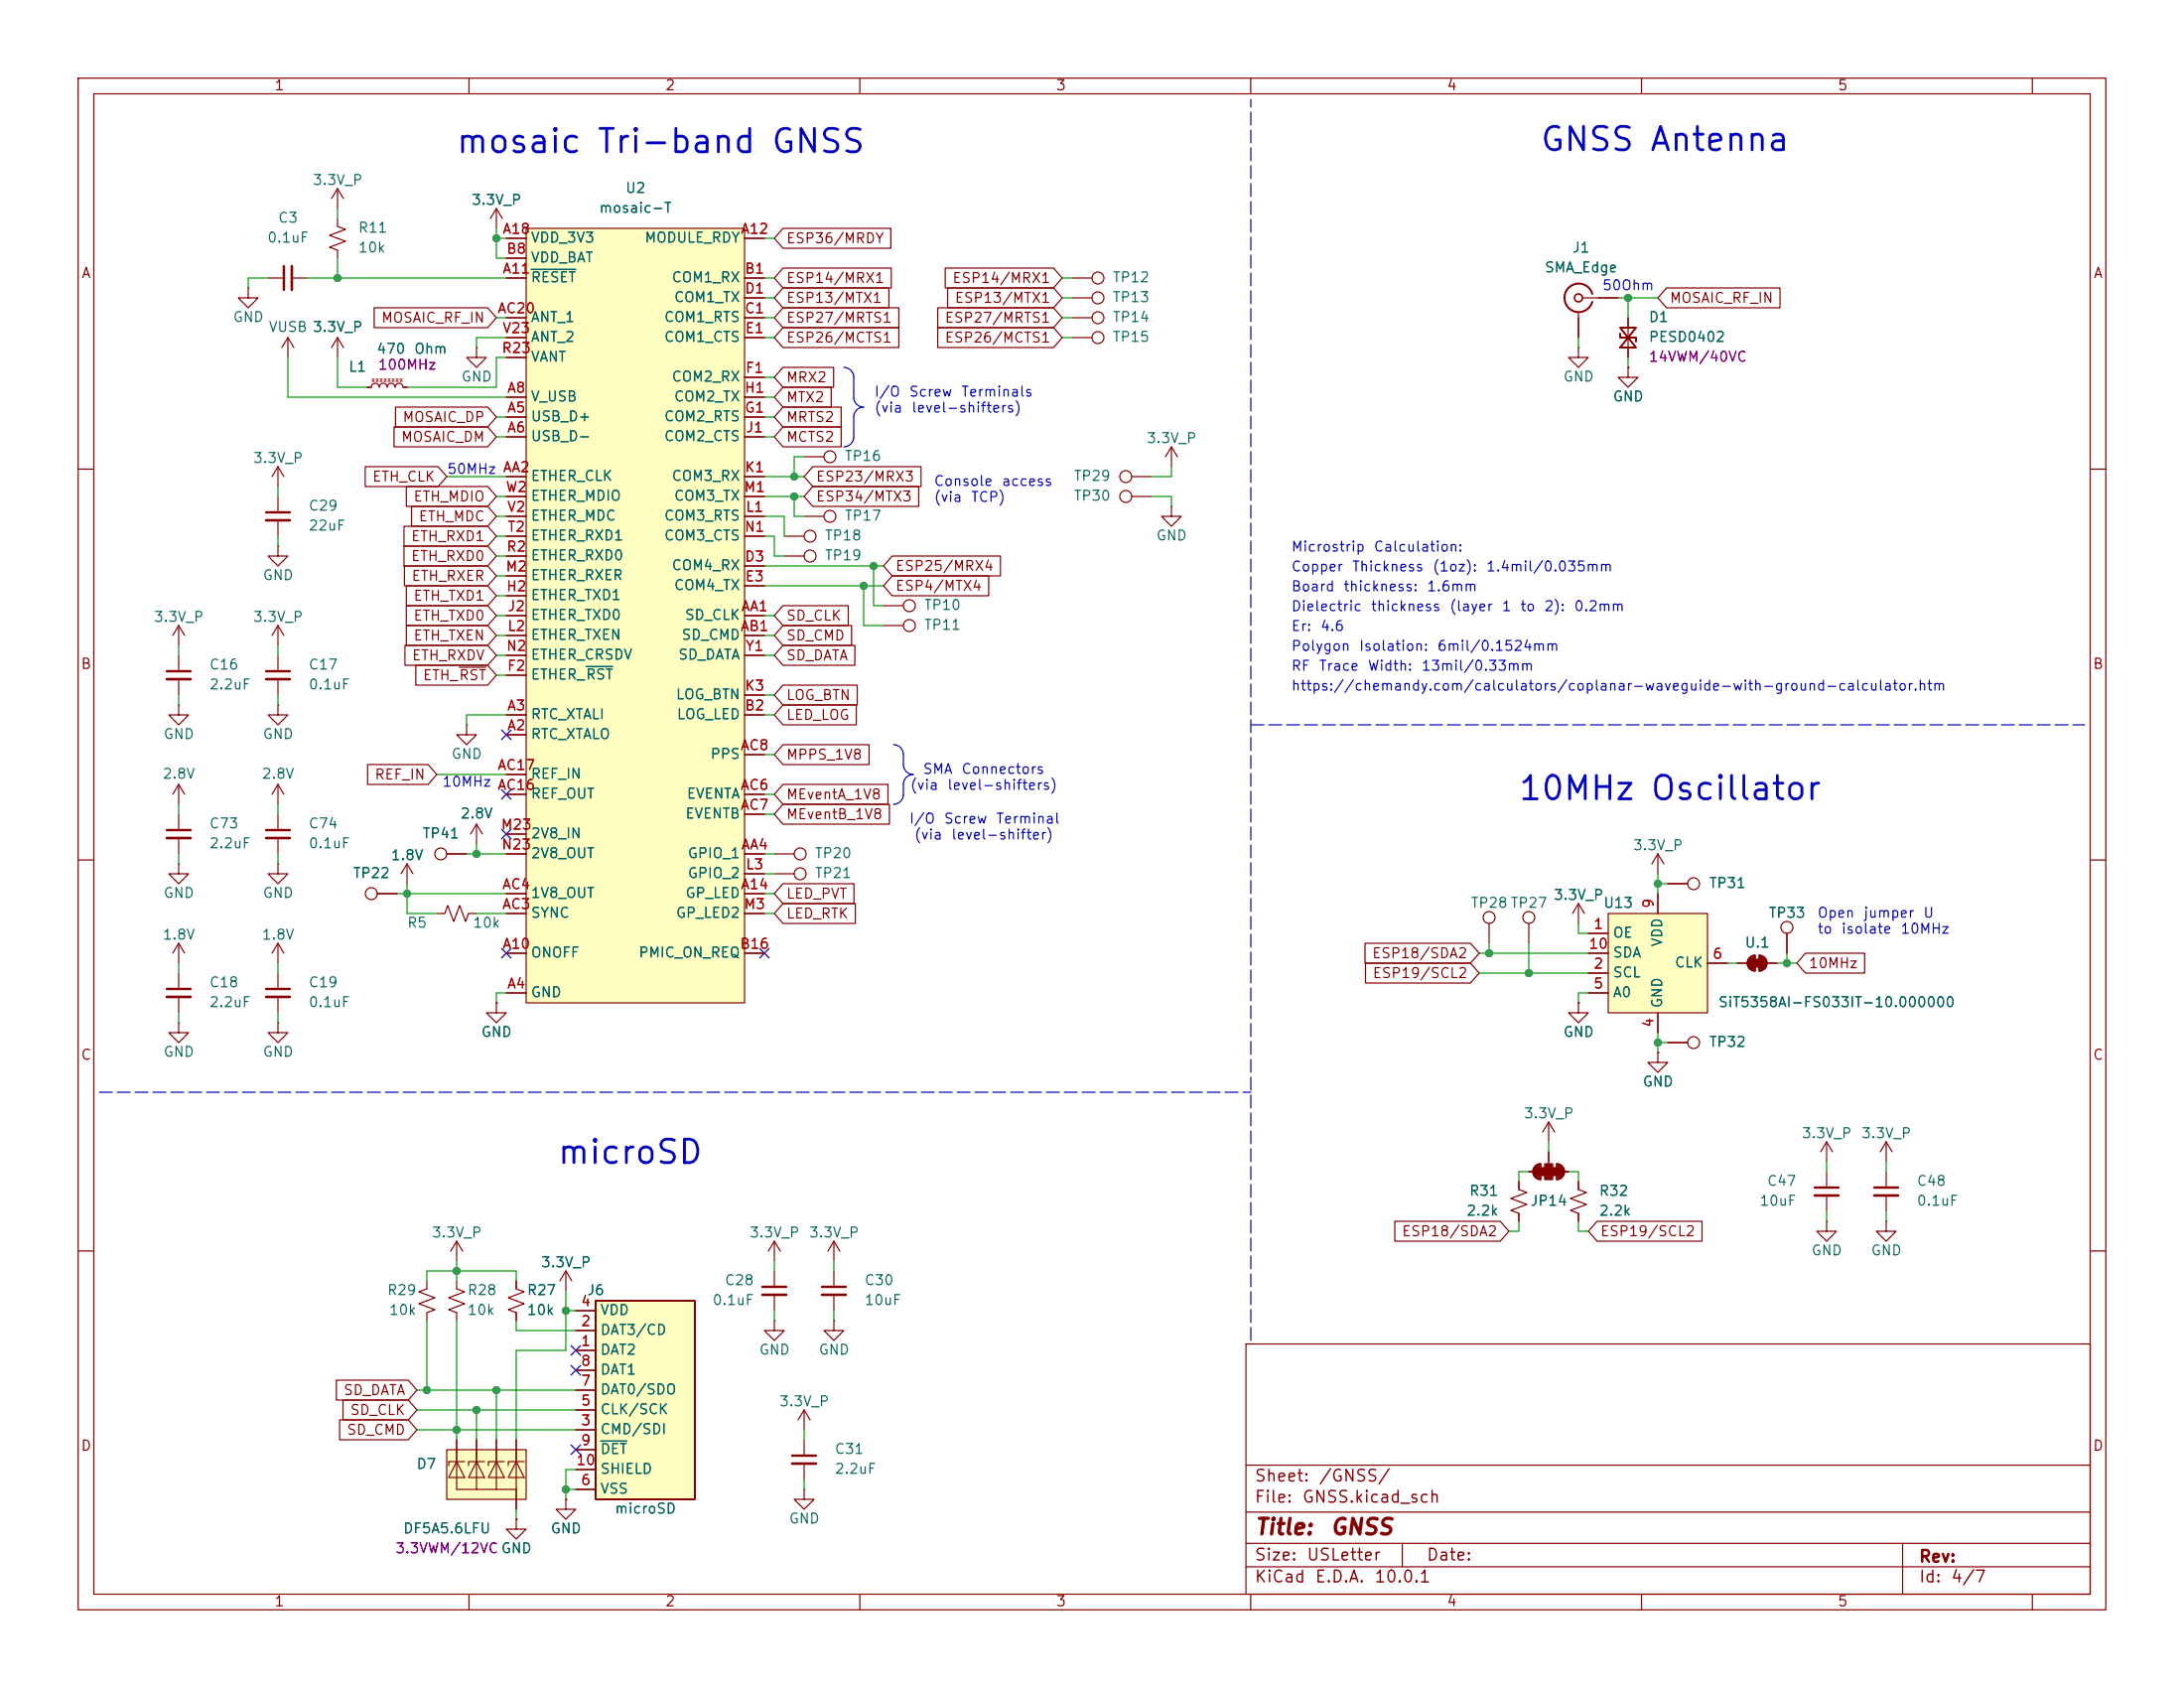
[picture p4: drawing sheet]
<svg xmlns="http://www.w3.org/2000/svg" width="279mm" height="216mm" viewBox="0 0 279 216" stroke-linecap="round" stroke-linejoin="round" font-family="sans-serif">
<g fill="none" stroke="#840000" stroke-width=".15">
<path d="M10 10h259.4v195.9h-259.4zM12 12h255.4v191.9h-255.4zM60 10v2M110 10v2M160 10v2M210 10v2M260 10v2M10 60h2M35.6 69.9v1.2h1.2l-1.2 1.3-1.3-1.3h1.3M35.6 69.9h.1M113 77.5h2.6M144.8 61h2.5"/>
<path d="M149.9 64.8v1.2h1.2l-1.2 1.3-1.3-1.3h1.3M149.9 64.8h.1M267.4 60h2M113 80h2.6M10 110h2M267.4 110h2M106.7 158.8l.7 1.2M106.7 158.8v2.5M106.7 158.8l-.8 1.2M233.7 156.2v1.3h1.2l-1.2 1.3-1.3-1.3h1.3M233.7 156.2h.1M233.7 146.1v2.5"/>
<path d="M233.7 149.9v2M233.7 152.9v2M233.7 146.1l.7 1.2M233.7 146.1l-.8 1.2M241.3 156.2v1.3h1.3l-1.3 1.3-1.3-1.3h1.3M241.3 156.2h.1M241.3 146.1v2.5M241.3 149.9v2M241.3 152.9v2M241.3 146.1l.8 1.2M241.3 146.1l-.8 1.2M10 160h2"/>
<path d="M66 163.8v1l1.1 .4-2.1 .8 2.1 .8-2.1 .7 1 .4v1M72.4 162.6l.8 1.2M72.4 162.6v2.5M72.4 162.6l-.8 1.2M99.1 168.9v1.3h1.2l-1.2 1.3-1.3-1.3h1.3M99.1 168.9h.1M106.7 162.6v2M106.7 165.6v2M159.4 171.9h108v32h-108zM267.4 160h2M102.9 180.3l.7 1.3M102.9 180.3v2.6"/>
<path d="M102.9 180.3l-.8 1.3M159.4 197.4h108M159.4 193.4h108M159.4 187.4h108M179.4 197.4v3M243.4 197.4v6.5M60 203.9v2M110 203.9v2M159.4 200.4h108M160 203.9v2M210 203.9v2M260 203.9v2"/>
<circle cx="116.3" cy="77.5" r=".76"/>
<circle cx="144" cy="61" r=".76"/>
<circle cx="116.3" cy="80" r=".76"/>
</g>
<path d="M232.2 151.9h3M239.8 151.9h3M105.2 164.6h3" fill="none" stroke="#840000" stroke-width=".3"/>
<path d="M232.2 152.9h3M239.8 152.9h3M105.2 165.6h3" fill="none" stroke="#840000" stroke-width=".33"/>
<path d="M76.2 166.4h12.7v25.4h-12.7z" fill="#ffffc2"/>
<path d="M76.2 166.4h12.7v25.4h-12.7z" fill="none" stroke="#840000" stroke-width=".25"/>
<g fill="none" stroke="#840000" stroke-width=".15">
<path d="M31.7 36.8v1.3h1.3l-1.3 1.3-1.2-1.3h1.2M31.7 36.8h.1M34.3 35.6h2M37.3 35.6h2.1M43.2 27.9v1.1l1 .3-2 .8 2 .8-2 .7 1 .4v1M43.2 24.1v2.6M43.2 24.1l.7 1.3M43.2 24.1l-.8 1.3M36.8 43.2l.8 1.3M36.8 43.2l-.7 1.3M36.8 43.2v2.5M43.2 43.2l.7 1.3"/>
<path d="M43.2 43.2v2.5M43.2 43.2l-.8 1.3M47 49.5h.5a.51 .51 0 0 1 .5-.5 .51 .51 0 0 1 .5 .5 .51 .51 0 0 1 .5-.5 .51 .51 0 0 1 .5 .5 .51 .51 0 0 1 .5-.5 .51 .51 0 0 1 .5 .5 .51 .51 0 0 1 .6-.5 .51 .51 0 0 1 .5 .5h.5M47.6 48.5h.3M47.6 48.8h.3M48.1 48.5h.3M48.1 48.8h.3M48.6 48.5h.3M48.6 48.8h.3M49.1 48.5h.3M49.1 48.8h.3M49.7 48.5h.2"/>
<path d="M49.7 48.8h.2M50.2 48.5h.2M50.2 48.8h.2M50.7 48.5h.2M50.7 48.8h.2M51.2 48.5h.2M51.2 48.8h.2M61 44.5v1.2h1.2l-1.2 1.3-1.3-1.3h1.3M61 44.5h.1M102.9 58.4h2.5M35.6 63.5v2M35.6 66.5v2.1"/>
<path d="M100.3 71.1h2.6M100.3 68.6h2.6M102.9 66h2.5M35.6 80v2.6M35.6 83.8v2.1M35.6 86.9v2M35.6 80l.7 1.3M35.6 80l-.8 1.3M99.1 109.2h2.5M99.1 158.8v2.5M99.1 158.8l.7 1.2M99.1 158.8l-.8 1.2"/>
<path d="M195.6 149.9h1.2M196.4 149.1l.4-.2 .3-.1v2.1a1.02 1.02 0 0 1-.9-.7 1.02 1.02 0 0 1 .2-1.1zM198.1 147.3v1.5M199.1 148.8a1.02 1.02 0 0 1 1 1.1 1.02 1.02 0 0 1-1 1zM199.4 149.9h1.3M73.7 172.7h2.5M73.7 170.2h2.5M73.7 167.6h2.5M73.7 177.8h2.5M73.7 175.3h2.5M99.1 162.6v2M99.1 165.6v2"/>
<path d="M72.4 191.8v1.2h1.3l-1.3 1.3-1.3-1.3h1.3M72.4 191.8h.1M73.7 182.9h2.5M73.7 180.3h2.5M73.7 190.5h2.5M73.7 185.4h2.5M73.7 188h2.5"/>
<circle cx="106.2" cy="58.4" r=".76"/>
<circle cx="103.6" cy="68.6" r=".76"/>
<circle cx="103.6" cy="71.1" r=".76"/>
<circle cx="106.2" cy="66" r=".76"/>
<circle cx="102.4" cy="109.2" r=".76"/>
</g>
<path d="M76.8 184.3h3.4" fill="none" stroke="#006464" stroke-width=".15"/>
<path d="M36.3 34v3.1M34 65.5h3.1M34 85.9h3.1M97.5 164.6h3.1" fill="none" stroke="#840000" stroke-width=".3"/>
<path d="M37.3 34v3.1M34 66.5h3.1M34 86.9h3.1M97.5 165.6h3.1" fill="none" stroke="#840000" stroke-width=".33"/>
<g fill="#840000" stroke="#840000" stroke-width=".15">
<path d="M198.6 149.4h.5v1h-.5z"/>
<path d="M199.1 148.8a1.02 1.02 0 0 1 1 1.1 1.02 1.02 0 0 1-1 1z"/>
<path d="M197.6 148.8h1v2.1h-1z"/>
<path d="M197.1 149.4h.5v1h-.5z"/>
<path d="M196.4 149.1l.4-.2 .3-.1v2.1a1.02 1.02 0 0 1-.9-.7 1.02 1.02 0 0 1 .2-1.1z"/>
</g>
<path d="M67.3 29.2h27.9v99.1h-27.9z" fill="#ffffc2"/>
<g fill="none" stroke="#840000" stroke-width=".15">
<path d="M64.8 35.6h2.5M64.8 30.5h2.5M64.8 33h2.5M67.3 29.2h27.9v99.1h-27.9zM95.2 35.6h2.6M95.2 30.5h2.6M95.2 38.1h2.6M35.6 59.7l.7 1.3M35.6 59.7v2.5M35.6 59.7l-.8 1.3M64.8 53.3h2.5M64.8 55.9h2.5"/>
<path d="M64.8 50.8h2.5M64.8 40.6h2.5M64.8 43.2h2.5M64.8 45.7h2.5M95.2 53.3h2.6M95.2 55.9h2.6M95.2 50.8h2.6M95.2 40.6h2.6M95.2 43.2h2.6M95.2 48.3h2.6M208.3 47v1.3h1.2l-1.2 1.2-1.3-1.2h1.3M208.3 47h.1"/>
<path d="M208.3 40.6v5.1M64.8 78.7h2.5M64.8 61h2.5M64.8 76.2h2.5M64.8 66h2.5M64.8 63.5h2.5M64.8 73.7h2.5M64.8 68.6h2.5M64.8 71.1h2.5M95.2 78.7h2.6M95.2 61h2.6M95.2 72.4h2.6"/>
<path d="M95.2 74.9h2.6M95.2 66h2.6M95.2 63.5h2.6M95.2 68.6h2.6M22.9 80v2.6M22.9 80l.7 1.3M22.9 80l-.8 1.3M35.6 90.2v1.2h1.2l-1.2 1.3-1.3-1.3h1.3M35.6 90.2h.1M64.8 94h2.5M64.8 91.4h2.5M64.8 81.3h2.5"/>
<path d="M64.8 99.1h2.5M64.8 86.4h2.5M64.8 83.8h2.5M95.2 91.4h2.6M95.2 81.3h2.6M95.2 96.5h2.6M95.2 88.9h2.6M95.2 83.8h2.6M22.9 110.5v1.3h1.2l-1.2 1.2-1.3-1.2h1.3M22.9 110.5h.1M22.9 100.3v2.6M22.9 104.1v2.1"/>
<path d="M22.9 107.2v2M22.9 100.3l.7 1.3M22.9 100.3l-.8 1.3M35.6 110.5v1.3h1.2l-1.2 1.2-1.3-1.2h1.3M35.6 110.5h.1M35.6 100.3v2.6M35.6 104.1v2.1M35.6 107.2v2M35.6 100.3l.7 1.3M35.6 100.3l-.8 1.3M48.3 114.3h2.5M52.1 110.5l.7 1.3"/>
<path d="M52.1 110.5v2.5M52.1 110.5l-.8 1.3M55.9 116.8h1l.4-1 .7 2.1 .8-2.1 .8 2.1 .3-1.1h1.1M57.1 109.2h2.6M64.8 114.3h2.5M64.8 109.2h2.5M64.8 116.8h2.5M64.8 101.6h2.5M64.8 106.7h2.5M95.2 114.3h2.6M95.2 109.2h2.6M95.2 116.8h2.6"/>
<path d="M95.2 101.6h2.6M95.2 104.1h2.6M95.2 111.8h2.6M99.1 111.8h2.5M22.9 130.8v1.3h1.2l-1.2 1.3-1.3-1.3h1.3M22.9 130.8h.1M22.9 120.7v2.5M22.9 124.5v2M22.9 127.5v2M22.9 120.7l.7 1.2M22.9 120.7l-.8 1.2M35.6 130.8v1.3h1.2l-1.2 1.3-1.3-1.3h1.3"/>
<path d="M35.6 130.8h.1M35.6 120.7v2.5M35.6 124.5v2M35.6 127.5v2M35.6 120.7l.7 1.2M35.6 120.7l-.8 1.2M63.5 128.3v1.2h1.3l-1.3 1.3-1.3-1.3h1.3M63.5 128.3h.1M64.8 127h2.5M64.8 121.9h2.5M95.2 121.9h2.6M194.3 151.1v1l1 .4-2 .8 2 .8-2 .7 1 .4v1"/>
<path d="M198.1 143.5l.8 1.3M198.1 143.5v2.6M198.1 143.5l-.7 1.3M201.9 151.1v1l1 .4-2 .8 2 .8-2 .7 1 .4v1"/>
<circle cx="47.5" cy="114.3" r=".76"/>
<circle cx="56.4" cy="109.2" r=".76"/>
<circle cx="102.4" cy="111.8" r=".76"/>
</g>
<path d="M67.9 34.5h5.7M75 85.3h3.4" fill="none" stroke="#006464" stroke-width=".15"/>
<path d="M21.3 106.2h3.1M34 106.2h3.1M21.3 126.5h3.1M34 126.5h3.1" fill="none" stroke="#840000" stroke-width=".3"/>
<path d="M21.3 107.2h3.1M34 107.2h3.1M21.3 127.5h3.1M34 127.5h3.1" fill="none" stroke="#840000" stroke-width=".33"/>
<path d="M207.3 41.9h2l-2 2.6h2zM207.3 42.7v.5h2v.5" fill="none" stroke="#840000" stroke-width=".25"/>
<path d="M57.1 185.4h10.2v6.4h-10.2z" fill="#ffffc2"/>
<g fill="none" stroke="#840000" stroke-width=".15">
<path d="M63.5 26.7v2.5M63.5 26.7l.8 1.2M63.5 26.7l-.8 1.2M137.2 35.6h2.5M201.9 39.9v3.3M202.4 38.1h4.6M137.2 40.6h2.5M137.2 43.2h2.5M201.9 44.5v1.2h1.3l-1.3 1.3-1.2-1.3h1.2M201.9 44.5h.1M22.9 90.2v1.2h1.2l-1.2 1.3-1.3-1.3h1.3M22.9 90.2h.1"/>
<path d="M22.9 83.8v2.1M22.9 86.9v2M59.7 92.7v1.3h1.3l-1.3 1.3-1.3-1.3h1.3M59.7 92.7h.1M61 105.4v2.6M61 105.4l.7 1.3M61 105.4l-.8 1.3M190.5 118.1v2.6M195.6 118.1v2.6M201.9 115.6v2.5M201.9 115.6l.8 1.2M201.9 115.6l-.7 1.2"/>
<path d="M212.1 109.2l.8 1.3M212.1 109.2v2.6M212.1 109.2l-.8 1.3M213.4 113h2.5M228.6 119.4v2.5M201.9 128.3v1.2h1.3l-1.3 1.3-1.2-1.3h1.2M201.9 128.3h.1M222.2 123.2h1.3M223.8 122.5l.4-.3h.3v2a1.02 1.02 0 0 1-.9-.6 1.02 1.02 0 0 1 .2-1.1zM225 122.2a1.02 1.02 0 0 1 1.1 1 1.02 1.02 0 0 1-1.1 1zM226.1 123.2h1.2M58.4 158.8v2.5"/>
<path d="M58.4 158.8l.8 1.2M58.4 158.8l-.7 1.2M54.6 163.8v1l-1 .4 2 .8-2 .8 2 .7-1 .4v1M58.4 163.8v1l1 .4-2 .8 2 .8-2 .7 1 .4v1M57.1 185.4h10.2v6.4h-10.2zM58.4 186.9l1 2.1h-2zM58.4 184.2v6.3h7.6M59.4 186.9h-2v.6M61 186.9l1 2.1h-2.1zM61 184.2v6.3M62 186.9h-2.1v.6M63.5 186.9l1 2.1h-2z"/>
<path d="M63.5 184.2v6.3M64.5 186.9h-2v.6M66 186.9l1.1 2.1h-2.1zM66 194.3v1.3h1.3l-1.3 1.3-1.2-1.3h1.2M66 194.3h.1M66 184.2v8.8M67.1 186.9h-2.1v.6"/>
<circle cx="140.5" cy="35.6" r=".76"/>
<circle cx="140.5" cy="43.2" r=".76"/>
<circle cx="140.5" cy="40.6" r=".76"/>
<circle cx="190.5" cy="117.3" r=".76"/>
<circle cx="195.6" cy="117.3" r=".76"/>
<circle cx="216.7" cy="113" r=".76"/>
<circle cx="228.6" cy="118.6" r=".76"/>
</g>
<path d="M203.7 37.6a1.81 1.81 0 0 0-2.8-1 1.81 1.81 0 0 0 0 3 1.81 1.81 0 0 0 2.8-1" fill="none" stroke="#840000" stroke-width=".25"/>
<circle cx="201.9" cy="38.1" r=".51" fill="none" stroke="#840000" stroke-width=".2"/>
<path d="M21.3 85.9h3.1" fill="none" stroke="#840000" stroke-width=".3"/>
<path d="M21.3 86.9h3.1" fill="none" stroke="#840000" stroke-width=".33"/>
<g fill="#840000" stroke="#840000" stroke-width=".15">
<path d="M224.3 122.7h1v1h-1z"/>
<path d="M223.8 122.5l.4-.3h.3v2a1.02 1.02 0 0 1-.9-.6 1.02 1.02 0 0 1 .2-1.1z"/>
<path d="M225 122.2a1.02 1.02 0 0 1 1.1 1 1.02 1.02 0 0 1-1.1 1z"/>
</g>
<path d="M205.7 116.8h12.7v12.7h-12.7z" fill="#ffffc2"/>
<g fill="none" stroke="#840000" stroke-width=".15">
<path d="M47.9 39.4h14.5l1.1 1.2-1.1 1.3h-14.5zM64.8 35.6h2.5M64.8 30.5h2.5M64.8 33h2.5M95.2 38.1h2.6M95.2 35.6h2.6M95.2 30.5h2.6M100.2 29.2h13.8v2.6h-13.8l-1.1-1.3zM100.2 36.8h13.5v2.6h-13.5l-1.1-1.3zM100.2 39.4h14.8v2.5h-14.8l-1.1-1.3zM100.2 34.3h13.8v2.5h-13.8l-1.1-1.2zM120 39.4h14.8l1.1 1.2-1.1 1.3h-14.8z"/>
<path d="M120.9 34.3h13.9l1.1 1.3-1.1 1.2h-13.9zM121.2 36.8h13.6l1.1 1.3-1.1 1.3h-13.6zM137.2 38.1h2.5M204.5 38.1h2.5M213.2 36.8h14.5v2.6h-14.5l-1.1-1.3zM46.7 59.7h9.3l1.1 1.3-1.1 1.2h-9.3zM47 49.5h.5M50.4 54.6h12l1.1 1.3-1.1 1.3h-12zM50.6 52.1h11.8l1.1 1.2-1.1 1.3h-11.8zM51.6 49.5h.5M64.8 53.3h2.5M64.8 55.9h2.5"/>
<path d="M64.8 50.8h2.5M64.8 40.6h2.5M64.8 43.2h2.5M64.8 45.7h2.5M95.2 53.3h2.6M95.2 55.9h2.6M95.2 50.8h2.6M95.2 40.6h2.6M95.2 43.2h2.6M95.2 48.3h2.6M100.2 49.5h6.1v2.6h-6.1l-1.1-1.3zM100.2 52.1h7.4v2.5h-7.4l-1.1-1.3z"/>
<path d="M100.2 54.6h7.4v2.6h-7.4l-1.1-1.3zM100.2 47h6.4v2.5h-6.4l-1.1-1.2zM100.2 41.9h14.8v2.6h-14.8l-1.1-1.3zM104 59.7h13.8v2.5h-13.8l-1.1-1.2zM120 41.9h14.8l1.1 1.3-1.1 1.3h-14.8zM149.9 57.2l.7 1.2M149.9 57.2v2.5M149.9 57.2l-.8 1.2M201.9 40.6v2.6M208.3 47h.1M208.3 40.6v1.3M208.3 44.5v1.2"/>
<path d="M51.7 67.3h10.7l1.1 1.3-1.1 1.3h-10.7zM51.7 69.8h10.7l1.1 1.3-1.1 1.3h-10.7zM51.7 72.4h10.7l1.1 1.3-1.1 1.2h-10.7zM52 62.2h10.4l1.1 1.3-1.1 1.3h-10.4zM52 77.5h10.4l1.1 1.2-1.1 1.3h-10.4zM52 74.9h10.4l1.1 1.3-1.1 1.3h-10.4zM52.6 64.8h9.8l1.1 1.2-1.1 1.3h-9.8zM64.8 63.5h2.5M64.8 78.7h2.5M64.8 61h2.5M64.8 76.2h2.5M64.8 66h2.5"/>
<path d="M64.8 73.7h2.5M64.8 68.6h2.5M64.8 71.1h2.5M95.2 63.5h2.6M95.2 78.7h2.6M95.2 61h2.6M95.2 72.4h2.6M95.2 74.9h2.6M95.2 66h2.6M95.2 68.6h2.6M100.2 77.5h8.3v2.5h-8.3l-1.1-1.3zM104 62.2h13.5v2.6h-13.5l-1.1-1.3z"/>
<path d="M114.1 73.7h12.4v2.5h-12.4l-1.1-1.3zM114.1 71.1h13.9v2.6h-13.9l-1.1-1.3zM144.8 63.5h2.5M47 97.8h7.8l1.1 1.3-1.1 1.2h-7.8zM51.8 82.5h10.6l1.1 1.3-1.1 1.3h-10.6zM52 80h10.4l1.1 1.3-1.1 1.3h-10.4zM53.2 85.1h9.2l1.1 1.3-1.1 1.2h-9.2zM58.8 85.3h3.3M64.8 94h2.5M64.8 91.4h2.5M64.8 81.3h2.5M64.8 99.1h2.5"/>
<path d="M64.8 86.4h2.5M64.8 83.8h2.5M95.2 91.4h2.6M95.2 81.3h2.6M95.2 96.5h2.6M95.2 88.9h2.6M95.2 83.8h2.6M100.2 90.2h9.3v2.5h-9.3l-1.1-1.3zM100.2 95.2h11v2.6h-11l-1.1-1.3zM100.2 87.6h9.5v2.6h-9.5l-1.1-1.3zM100.2 82.5h9.2v2.6h-9.2l-1.1-1.3zM100.2 80h8.7v2.6h-8.7l-1.1-1.3z"/>
<path d="M48.3 114.3h2.5M57.1 109.2h2.6M64.8 114.3h2.5M64.8 109.2h2.5M64.8 116.8h2.5M64.8 101.6h2.5M64.8 106.7h2.5M95.2 114.3h2.6M95.2 109.2h2.6M95.2 116.8h2.6M95.2 101.6h2.6M95.2 104.1h2.6"/>
<path d="M95.2 111.8h2.6M100.2 115.6h9.2v2.5h-9.2l-1.1-1.3zM100.2 100.3h13.4v2.6h-13.4l-1.1-1.3zM100.2 102.9h13.6v2.5h-13.6l-1.1-1.3zM100.2 113h9v2.6h-9l-1.1-1.3zM203.2 119.4h2.5M205.7 116.8h12.7v12.7h-12.7zM212.1 114.3v2.5M213.4 113h2.5M228.6 119.4v2.5M63.5 128.3h.1M64.8 127h2.5"/>
<path d="M64.8 121.9h2.5M95.2 121.9h2.6M174.6 120.6h13.5l1.1 1.3-1.1 1.3h-13.5zM174.7 123.2h13.4l1.1 1.3-1.1 1.2h-13.4zM201.9 128.3h.1M203.2 124.5h2.5M203.2 127h2.5M203.2 121.9h2.5M212.1 134.6v1.3h1.3l-1.3 1.3-1.3-1.3h1.3M212.1 134.6h.1M212.1 129.5v2.6M213.4 133.4h2.5"/>
<path d="M218.4 123.2h2.6M222.2 123.2h1.3M226.1 123.2h1.2M231 121.9h7.5v2.6h-7.5l-1.1-1.3zM178.4 156.2h13.5l1.1 1.3-1.1 1.3h-13.5zM194.3 151.1v1M194.3 155.2v1M195.6 149.9h1.2M198.1 147.3v1.3M199.4 149.9h1.3M201.9 151.1v1M201.9 155.2v1"/>
<path d="M204.3 156.2h13.4v2.6h-13.4l-1.1-1.3zM43 176.5h9.2l1.1 1.3-1.1 1.3h-9.2zM43.9 179.1h8.3l1.1 1.2-1.1 1.3h-8.3zM66 163.8v1M66 167.9v1M73.7 172.7h2.5M73.7 170.2h2.5M73.7 167.6h2.5M73.7 177.8h2.5M73.7 175.3h2.5M106.7 168.9v1.3h1.2l-1.2 1.3-1.3-1.3h1.3M106.7 168.9h.1"/>
<path d="M43.5 181.6h8.7l1.1 1.3-1.1 1.3h-8.7zM58.4 184.2v2.5M61 184.2v2.5M63.5 184.2v2.5M66 194.3h.1M66 184.2v2.5M66 190.5v2.5M72.4 191.8h.1M73.7 182.9h2.5M73.7 180.3h2.5M73.7 190.5h2.5M73.7 185.4h2.5"/>
<path d="M73.7 188h2.5M102.9 190.5v1.3h1.2l-1.2 1.2-1.3-1.2h1.3M102.9 190.5h.1M102.9 184.2v2M102.9 187.2v2"/>
<circle cx="140.5" cy="38.1" r=".76"/>
<circle cx="144" cy="63.5" r=".76"/>
<circle cx="216.7" cy="133.3" r=".76"/>
</g>
<path d="M101.3 186.2h3.1" fill="none" stroke="#840000" stroke-width=".3"/>
<path d="M101.3 187.2h3.1" fill="none" stroke="#840000" stroke-width=".33"/>
<path d="M107.9 47a1.27 1.27 0 0 1 1.3 1.3v2.5a1.27 1.27 0 0 0 1.3 1.3 1.27 1.27 0 0 0-1.3 1.2v2.6a1.27 1.27 0 0 1-1.3 1.3M114.3 95.3a1.27 1.27 0 0 1 1.3 1.2v1.3a1.27 1.27 0 0 0 1.2 1.3 1.27 1.27 0 0 0-1.2 1.2v1.3a1.27 1.27 0 0 1-1.3 1.3" fill="none" stroke="#0000c2" stroke-width=".15"/>
<path d="M160 92.7h106.7M12.7 139.7h147.3M160 171.5v-158.8" fill="none" stroke="#0000c2" stroke-width=".15" stroke-dasharray="1.7 .6"/>
<g fill="none" stroke="#009600" stroke-width=".15">
<path d="M34.3 35.6h-2.6v1.2M39.4 35.6h25.4M43.2 26.7v1.2M43.2 33v2.6M63.5 30.5h1.3M63.5 29.2v3.8h1.3M97.8 38.1h1.3M97.8 35.6h1.3M97.8 30.5h1.3M135.9 38.1h1.3M135.9 35.6h1.3M207 38.1h5.1"/>
<path d="M208.3 38.1v2.5M36.8 45.7v5.1h28M43.2 45.7v3.8h3.8M63.5 40.6h1.3M63.5 55.9h1.3M63.5 53.3h1.3M64.8 43.2h-3.8v1.3M64.8 45.7h-1.3v3.8h-11.4M97.8 43.2h1.3M97.8 40.6h1.3M97.8 55.9h1.3M97.8 48.3h1.3"/>
<path d="M97.8 53.3h1.3M97.8 50.8h1.3M102.9 58.4h-1.3v2.6M135.9 43.2h1.3M135.9 40.6h1.3M149.9 59.7v1.3h-2.6M201.9 43.2v1.3M208.3 45.7v1.3M35.6 62.2v1.3M35.6 68.6v1.3M57.1 61h7.7M63.5 78.7h1.3"/>
<path d="M63.5 63.5h1.3M63.5 68.6h1.3M63.5 66h1.3M63.5 71.1h1.3M63.5 76.2h1.3M63.5 73.7h1.3M97.8 74.9h15.2M97.8 78.7h1.3M97.8 72.4h15.2M97.8 63.5h5.1M97.8 68.6h1.3v2.5h1.2M97.8 66h2.5v2.6"/>
<path d="M97.8 61h5.1M101.6 63.5v2.5h1.3M110.5 74.9v5.1h2.5M111.8 72.4v5.1h1.2M147.3 63.5h2.6v1.3M22.9 82.6v1.2M22.9 88.9v1.3M35.6 82.6v1.2M35.6 88.9v1.3M55.9 99.1h8.9M63.5 83.8h1.3M63.5 81.3h1.3"/>
<path d="M63.5 86.4h1.3M64.8 91.4h-5.1v1.3M97.8 96.5h1.3M97.8 83.8h1.3M97.8 88.9h1.3M97.8 91.4h1.3M97.8 81.3h1.3M22.9 102.9v1.2M22.9 109.2v1.3M35.6 102.9v1.2M35.6 109.2v1.3M50.8 114.3h14"/>
<path d="M52.1 113v3.8h3.8M59.7 109.2h5.1M61 116.8h3.8M61 108v1.2M97.8 109.2h1.3M97.8 111.8h1.3M97.8 104.1h1.3M97.8 101.6h1.3M97.8 116.8h1.3M97.8 114.3h1.3M201.9 118.1v1.3h1.3M212.1 111.8v2.5"/>
<path d="M212.1 113h1.3M22.9 123.2v1.3M22.9 129.5v1.3M35.6 123.2v1.3M35.6 129.5v1.3M64.8 127h-1.3v1.3M189.2 124.5h14M189.2 121.9h14M190.5 120.7v1.2M195.6 120.7v3.8M203.2 127h-1.3v1.3M212.1 133.4h1.3"/>
<path d="M212.1 132.1v2.5M221 123.2h1.2M227.3 123.2h2.6M228.6 121.9v1.3M194.3 156.2v1.3h-1.3M195.6 149.9h-1.3v1.2M198.1 146.1v1.2M200.7 149.9h1.2v1.2M201.9 156.2v1.3h1.3M233.7 148.6v1.3M233.7 154.9v1.3M241.3 148.6v1.3"/>
<path d="M241.3 154.9v1.3M53.3 177.8h20.4M54.6 163.8v-1.2h11.4v1.2M54.6 168.9v8.9M58.4 161.3v2.5M58.4 168.9v15.3M63.5 177.8v6.4M66 168.9v1.3h7.7M72.4 165.1v7.6h-6.4v11.5M72.4 167.6h1.3M99.1 161.3v1.3M99.1 167.6v1.3"/>
<path d="M106.7 161.3v1.3M106.7 167.6v1.3M53.3 180.3h20.4M53.3 182.9h20.4M61 180.3v3.9M66 193v1.3M72.4 190.5h1.3M73.7 188h-1.3v3.8M102.9 182.9v1.3M102.9 189.2v1.3"/>
</g>
<g fill="none" stroke="#000084" stroke-width=".15">
<path d="M64.2 93.4l1.2 1.2M65.4 93.4l-1.2 1.2M64.2 106.1l1.2 1.2M64.2 101l1.2 1.2M65.4 106.1l-1.2 1.2M65.4 101l-1.2 1.2M64.2 121.3l1.2 1.2M65.4 121.3l-1.2 1.2M97.2 121.3l1.2 1.2M98.4 121.3l-1.2 1.2M73.1 172.1l1.2 1.2M73.1 174.7l1.2 1.2"/>
<path d="M74.3 172.1l-1.2 1.2M74.3 174.7l-1.2 1.2M73.1 184.8l1.2 1.2M74.3 184.8l-1.2 1.2"/>
</g>
<path d="M67.9 34.5h5.7M75 85.3h3.4M76.8 184.3h3.4" fill="none" stroke="#006464" stroke-width=".15"/>
<g fill="#009600" stroke="#009600" stroke-width=".13">
<circle cx="111.8" cy="72.4" r=".46"/>
<circle cx="101.6" cy="61" r=".46"/>
<circle cx="101.6" cy="63.5" r=".46"/>
<circle cx="212.1" cy="113" r=".46"/>
<circle cx="195.6" cy="124.5" r=".46"/>
<circle cx="228.6" cy="123.2" r=".46"/>
<circle cx="190.5" cy="121.9" r=".46"/>
<circle cx="212.1" cy="133.4" r=".46"/>
<circle cx="208.3" cy="38.1" r=".46"/>
<circle cx="110.5" cy="74.9" r=".46"/>
<circle cx="72.4" cy="190.5" r=".46"/>
<circle cx="72.4" cy="167.6" r=".46"/>
<circle cx="43.2" cy="35.6" r=".46"/>
<circle cx="63.5" cy="30.5" r=".46"/>
<circle cx="52.1" cy="114.3" r=".46"/>
<circle cx="61" cy="180.3" r=".46"/>
<circle cx="58.4" cy="182.9" r=".46"/>
<circle cx="63.5" cy="177.8" r=".46"/>
<circle cx="54.6" cy="177.8" r=".46"/>
<circle cx="58.4" cy="162.6" r=".46"/>
<circle cx="61" cy="109.2" r=".46"/>
</g>
<g font-size="3" fill="#0000c2">
<text x="58.2" y="20.3">mosaic Tri-band GNSS</text>
<text x="196.8" y="20.1">GNSS Antenna</text>
<text x="194.1" y="103.1">10MHz Oscillator</text>
<text x="71.1" y="149.6">microSD</text>
</g>
<g font-size="2" fill="#840000">
<text x="160.4" y="196.8">Title:</text>
<text x="170.1" y="196.8">GNSS</text>
</g>
<g font-size="1.5" fill="#840000">
<text x="160.4" y="189.9">Sheet:</text>
<text x="168.6" y="189.9">/GNSS/</text>
<text x="160.4" y="192.6">File:</text>
<text x="166.5" y="192.6">GNSS.kicad_sch</text>
<text x="160.4" y="202.8">KiCad</text>
<text x="160.4" y="200">Size:</text>
<text x="167.1" y="200">USLetter</text>
<text x="168.1" y="202.8">E.D.A.</text>
<text x="175.7" y="202.8">10.0.1</text>
<text x="182.4" y="200">Date:</text>
<text x="245.4" y="200.2">Rev:</text>
<text x="245.4" y="202.8">Id:</text>
<text x="249.5" y="202.8">4/7</text>
</g>
<g font-size="1.3" fill="#840000">
<text x="35" y="11.9">1</text>
<text x="85" y="11.9">2</text>
<text x="135" y="11.9">3</text>
<text x="185" y="11.9">4</text>
<text x="235" y="11.9">5</text>
<text x="10.3" y="35.9">A</text>
<text x="100.5" y="31.4">ESP36/MRDY</text>
<text x="267.7" y="35.9">A</text>
<text x="48.7" y="41.6">MOSAIC_RF_IN</text>
<text x="100.5" y="39.1">ESP13/MTX1</text>
<text x="100.5" y="41.6">ESP27/MRTS1</text>
<text x="100.5" y="36.5">ESP14/MRX1</text>
<text x="120.8" y="41.6">ESP27/MRTS1</text>
<text x="121.7" y="36.5">ESP14/MRX1</text>
<text x="122" y="39.1">ESP13/MTX1</text>
<text x="213.5" y="39.1">MOSAIC_RF_IN</text>
<text x="100.5" y="44.1">ESP26/MCTS1</text>
<text x="120.8" y="44.1">ESP26/MCTS1</text>
<text x="100.5" y="51.8">MTX2</text>
<text x="100.5" y="49.2">MRX2</text>
<text x="51.2" y="56.8">MOSAIC_DM</text>
<text x="51.4" y="54.3">MOSAIC_DP</text>
<text x="100.5" y="54.3">MRTS2</text>
<text x="100.5" y="56.8">MCTS2</text>
<text x="47.5" y="61.9">ETH_CLK</text>
<text x="52.8" y="64.5">ETH_MDIO</text>
<text x="104.3" y="61.9">ESP23/MRX3</text>
<text x="104.3" y="64.5">ESP34/MTX3</text>
<text x="52.5" y="69.5">ETH_RXD1</text>
<text x="53.5" y="67">ETH_MDC</text>
<text x="52.5" y="72.1">ETH_RXD0</text>
<text x="52.6" y="74.6">ETH_RXER</text>
<text x="52.8" y="77.2">ETH_TXD1</text>
<text x="114.5" y="75.9">ESP4/MTX4</text>
<text x="114.5" y="73.3">ESP25/MRX4</text>
<text x="52.8" y="79.7">ETH_TXD0</text>
<text x="52.8" y="82.2">ETH_TXEN</text>
<text x="100.5" y="82.2">SD_CMD</text>
<text x="100.5" y="79.7">SD_CLK</text>
<text x="10.3" y="85.9">B</text>
<text x="52.6" y="84.8">ETH_RXDV</text>
<text x="54" y="87.3">ETH_RST</text>
<text x="100.5" y="89.9">LOG_BTN</text>
<text x="100.5" y="84.8">SD_DATA</text>
<text x="267.7" y="85.9">B</text>
<text x="100.5" y="92.4">LED_LOG</text>
<text x="47.8" y="100">REF_IN</text>
<text x="100.5" y="97.5">MPPS_1V8</text>
<text x="100.5" y="102.6">MEventA_1V8</text>
<text x="100.5" y="105.1">MEventB_1V8</text>
<text x="100.5" y="117.8">LED_RTK</text>
<text x="100.5" y="115.3">LED_PVT</text>
<text x="175.4" y="122.9">ESP18/SDA2</text>
<text x="175.5" y="125.4">ESP19/SCL2</text>
<text x="231.3" y="124.1">10MHz</text>
<text x="10.3" y="135.9">C</text>
<text x="267.7" y="135.9">C</text>
<text x="179.3" y="158.4">ESP18/SDA2</text>
<text x="204.6" y="158.4">ESP19/SCL2</text>
<text x="43.8" y="178.8">SD_DATA</text>
<text x="10.3" y="185.9">D</text>
<text x="44.3" y="183.8">SD_CMD</text>
<text x="44.7" y="181.3">SD_CLK</text>
<text x="267.7" y="185.9">D</text>
<text x="35" y="205.8">1</text>
<text x="85" y="205.8">2</text>
<text x="135" y="205.8">3</text>
<text x="185" y="205.8">4</text>
<text x="235" y="205.8">5</text>
</g>
<g font-size="1.3" fill="#006464">
<text x="39.9" y="24">3.3V_P</text>
<text x="35.5" y="28.8">C3</text>
<text x="60.2" y="26.5">3.3V_P</text>
<text x="76.6" y="27.5">mosaic-T</text>
<text x="79.9" y="25">U2</text>
<text x="34.1" y="31.3">0.1uF</text>
<text x="45.7" y="32.6">10k</text>
<text x="45.7" y="30.1">R11</text>
<text x="67.8" y="31.3">VDD_3V3</text>
<text x="67.8" y="33.9">VDD_BAT</text>
<text x="82.4" y="31.3">MODULE_RDY</text>
<text x="197.5" y="35.2">SMA_Edge</text>
<text x="201.1" y="32.6">J1</text>
<text x="29.7" y="41.5">GND</text>
<text x="67.8" y="36.4">RESET</text>
<text x="67.8" y="41.5">ANT_1</text>
<text x="84.9" y="41.5">COM1_RTS</text>
<text x="85.8" y="36.4">COM1_RX</text>
<text x="86.1" y="39">COM1_TX</text>
<text x="142.2" y="36.4">TP12</text>
<text x="142.2" y="41.5">TP14</text>
<text x="142.2" y="39">TP13</text>
<text x="210.8" y="41.5">D1</text>
<text x="34.3" y="42.8">VUSB 3.3V_P</text>
<text x="39.9" y="42.8">3.3V_P</text>
<text x="44.5" y="47.9">L1</text>
<text x="48.1" y="45.6">470</text>
<text x="52.9" y="45.6">Ohm</text>
<text x="67.8" y="46.6">VANT</text>
<text x="67.8" y="44">ANT_2</text>
<text x="84.9" y="44">COM1_CTS</text>
<text x="142.2" y="44">TP15</text>
<text x="210.8" y="44">PESD0402</text>
<text x="58.9" y="49.1">GND</text>
<text x="67.8" y="51.7">V_USB</text>
<text x="85.8" y="49.1">COM2_RX</text>
<text x="86.1" y="51.7">COM2_TX</text>
<text x="199.9" y="49.1">GND</text>
<text x="206.2" y="51.7">GND</text>
<text x="32.3" y="59.5">3.3V_P</text>
<text x="67.8" y="54.2">USB_D+</text>
<text x="67.8" y="56.7">USB_D-</text>
<text x="84.9" y="54.2">COM2_RTS</text>
<text x="84.9" y="56.7">COM2_CTS</text>
<text x="108" y="59.3">TP16</text>
<text x="146.6" y="57">3.3V_P</text>
<text x="39.4" y="65.6">C29</text>
<text x="67.8" y="61.8">ETHER_CLK</text>
<text x="67.8" y="64.4">ETHER_MDIO</text>
<text x="85.8" y="61.8">COM3_RX</text>
<text x="86.1" y="64.4">COM3_TX</text>
<text x="137.3" y="61.8">TP29</text>
<text x="137.3" y="64.4">TP30</text>
<text x="39.4" y="68.2">22uF</text>
<text x="67.8" y="72">ETHER_RXD0</text>
<text x="67.8" y="69.4">ETHER_RXD1</text>
<text x="67.8" y="66.9">ETHER_MDC</text>
<text x="84.9" y="66.9">COM3_RTS</text>
<text x="84.9" y="69.4">COM3_CTS</text>
<text x="105.4" y="72">TP19</text>
<text x="105.4" y="69.4">TP18</text>
<text x="108" y="66.9">TP17</text>
<text x="147.8" y="69.4">GND</text>
<text x="33.5" y="74.5">GND</text>
<text x="67.8" y="77.1">ETHER_TXD1</text>
<text x="67.8" y="74.5">ETHER_RXER</text>
<text x="85.8" y="73.3">COM4_RX</text>
<text x="86.1" y="75.8">COM4_TX</text>
<text x="19.6" y="79.9">3.3V_P</text>
<text x="32.3" y="79.9">3.3V_P</text>
<text x="67.8" y="79.6">ETHER_TXD0</text>
<text x="67.8" y="82.1">ETHER_TXEN</text>
<text x="87.1" y="82.1">SD_CMD</text>
<text x="87.5" y="79.6">SD_CLK</text>
<text x="118.1" y="80.9">TP11</text>
<text x="118.1" y="78.3">TP10</text>
<text x="26.7" y="86">C16</text>
<text x="26.7" y="88.5">2.2uF</text>
<text x="39.4" y="86">C17</text>
<text x="39.4" y="88.5">0.1uF</text>
<text x="67.8" y="87.2">ETHER_RST</text>
<text x="67.8" y="84.7">ETHER_CRSDV</text>
<text x="86.4" y="89.8">LOG_BTN</text>
<text x="86.7" y="84.7">SD_DATA</text>
<text x="20.8" y="94.8">GND</text>
<text x="33.5" y="94.8">GND</text>
<text x="67.8" y="94.8">RTC_XTALO</text>
<text x="67.8" y="92.3">RTC_XTALI</text>
<text x="86.5" y="92.3">LOG_LED</text>
<text x="20.7" y="99.9">2.8V</text>
<text x="33.4" y="99.9">2.8V</text>
<text x="57.7" y="97.4">GND</text>
<text x="67.8" y="99.9">REF_IN</text>
<text x="90.8" y="97.4">PPS</text>
<text x="26.7" y="106.3">C73</text>
<text x="39.4" y="106.3">C74</text>
<text x="54" y="107.5">TP41</text>
<text x="58.8" y="105">2.8V</text>
<text x="67.8" y="102.5">REF_OUT</text>
<text x="67.8" y="107.5">2V8_IN</text>
<text x="87.6" y="105">EVENTB</text>
<text x="87.8" y="102.5">EVENTA</text>
<text x="26.7" y="108.8">2.2uF</text>
<text x="39.4" y="108.8">0.1uF</text>
<text x="45.1" y="112.6">TP22</text>
<text x="49.9" y="110.3">1.8V</text>
<text x="67.8" y="110.1">2V8_OUT</text>
<text x="87.9" y="110.1">GPIO_1</text>
<text x="87.9" y="112.6">GPIO_2</text>
<text x="104.1" y="110.1">TP20</text>
<text x="104.1" y="112.6">TP21</text>
<text x="208.8" y="109.1">3.3V_P</text>
<text x="218.6" y="113.9">TP31</text>
<text x="20.8" y="115.2">GND</text>
<text x="33.5" y="115.2">GND</text>
<text x="52" y="119">R5</text>
<text x="60.4" y="119">10k</text>
<text x="67.8" y="117.7">SYNC</text>
<text x="67.8" y="115.2">1V8_OUT</text>
<text x="86.4" y="117.7">GP_LED2</text>
<text x="87.6" y="115.2">GP_LED</text>
<text x="188.1" y="116.4">TP28 TP27</text>
<text x="198.7" y="115.4">3.3V_P</text>
<text x="205" y="116.4">U13</text>
<text x="226.2" y="117.7">TP33</text>
<text x="20.7" y="120.5">1.8V</text>
<text x="33.4" y="120.5">1.8V</text>
<text x="67.8" y="122.8">ONOFF</text>
<text x="81.6" y="122.8">PMIC_ON_REQ</text>
<text x="206.2" y="120.2">OE</text>
<text x="206.2" y="125.3">SCL</text>
<text x="206.2" y="122.8">SDA</text>
<text x="213" y="121.2" transform="rotate(-90 213 121.2)">VDD</text>
<text x="214.2" y="124.1">CLK</text>
<text x="223.1" y="121.5">U.1</text>
<text x="26.7" y="126.6">C18</text>
<text x="26.7" y="129.1">2.2uF</text>
<text x="39.4" y="126.6">C19</text>
<text x="39.4" y="129.1">0.1uF</text>
<text x="67.8" y="127.9">GND</text>
<text x="206.2" y="127.9">A0</text>
<text x="213" y="129" transform="rotate(-90 213 129)">GND</text>
<text x="219.7" y="129.1">SiT5358AI-FS033IT-10.000000</text>
<text x="20.8" y="135.5">GND</text>
<text x="33.5" y="135.5">GND</text>
<text x="61.5" y="132.9">GND</text>
<text x="199.9" y="132.9">GND</text>
<text x="218.6" y="134.2">TP32</text>
<text x="194.8" y="143.4">3.3V_P</text>
<text x="210.1" y="139.3">GND</text>
<text x="230.4" y="145.9">3.3V_P</text>
<text x="238" y="145.9">3.3V_P</text>
<text x="187.5" y="155.8">2.2k</text>
<text x="187.9" y="153.3">R31</text>
<text x="195.7" y="154.5">JP14</text>
<text x="204.5" y="155.8">2.2k</text>
<text x="204.5" y="153.3">R32</text>
<text x="225" y="154.5">10uF</text>
<text x="226" y="152">C47</text>
<text x="245.1" y="152">C48</text>
<text x="245.1" y="154.5">0.1uF</text>
<text x="55.1" y="158.6">3.3V_P</text>
<text x="95.8" y="158.6">3.3V_P</text>
<text x="103.4" y="158.6">3.3V_P</text>
<text x="231.6" y="160.9">GND</text>
<text x="239.3" y="160.9">GND</text>
<text x="49.4" y="166">R29</text>
<text x="59.7" y="166">R28</text>
<text x="67.3" y="166">R27</text>
<text x="69.1" y="162.4">3.3V_P</text>
<text x="75" y="166">J6</text>
<text x="91" y="167.2">0.1uF</text>
<text x="92.6" y="164.7">C28</text>
<text x="110.5" y="164.7">C30</text>
<text x="110.5" y="167.2">10uF</text>
<text x="49.7" y="168.5">10k</text>
<text x="59.7" y="168.5">10k</text>
<text x="67.3" y="168.5">10k</text>
<text x="76.7" y="173.6">DAT2</text>
<text x="76.7" y="171">DAT3/CD</text>
<text x="76.7" y="168.5">VDD</text>
<text x="97" y="173.6">GND</text>
<text x="104.6" y="173.6">GND</text>
<text x="76.7" y="178.7">DAT0/SDO</text>
<text x="76.7" y="176.1">DAT1</text>
<text x="76.7" y="183.7">CMD/SDI</text>
<text x="76.7" y="181.2">CLK/SCK</text>
<text x="99.6" y="180.2">3.3V_P</text>
<text x="53.2" y="188.2">D7</text>
<text x="76.7" y="191.4">VSS</text>
<text x="76.7" y="186.3">DET</text>
<text x="76.7" y="188.8">SHIELD</text>
<text x="106.7" y="186.3">C31</text>
<text x="106.7" y="188.8">2.2uF</text>
<text x="51.5" y="196.4">DF5A5.6LFU</text>
<text x="70.4" y="196.4">GND</text>
<text x="78.5" y="193.9">microSD</text>
<text x="100.8" y="195.2">GND</text>
</g>
<g font-size="1.3" fill="#a90000">
<text x="64.2" y="35.3">A11</text>
<text x="64.2" y="30.2">A18</text>
<text x="64.7" y="32.8">B8</text>
<text x="94.7" y="30.2">A12</text>
<text x="95.2" y="35.3">B1</text>
<text x="63.5" y="40.4">AC20</text>
<text x="95.2" y="40.4">C1</text>
<text x="95.2" y="37.8">D1</text>
<text x="64.1" y="45.5">R23</text>
<text x="64.2" y="42.9">V23</text>
<text x="95.2" y="42.9">E1</text>
<text x="64.8" y="53.1">A5</text>
<text x="64.8" y="50.5">A8</text>
<text x="95.1" y="50.5">H1</text>
<text x="95.2" y="53.1">G1</text>
<text x="95.3" y="48">F1</text>
<text x="64.8" y="55.6">A6</text>
<text x="95.3" y="55.6">J1</text>
<text x="64.2" y="60.7">AA2</text>
<text x="64.6" y="63.2">W2</text>
<text x="64.8" y="65.8">V2</text>
<text x="95.1" y="63.2">M1</text>
<text x="95.2" y="60.7">K1</text>
<text x="95.3" y="65.8">L1</text>
<text x="64.7" y="70.9">R2</text>
<text x="64.8" y="68.3">T2</text>
<text x="95.1" y="68.3">N1</text>
<text x="64.6" y="73.4">M2</text>
<text x="64.7" y="75.9">H2</text>
<text x="95.2" y="72.1">D3</text>
<text x="95.2" y="74.7">E3</text>
<text x="64.7" y="83.6">N2</text>
<text x="64.8" y="81">L2</text>
<text x="64.8" y="78.5">J2</text>
<text x="94.6" y="81">AB1</text>
<text x="94.7" y="78.5">AA1</text>
<text x="95.3" y="83.6">Y1</text>
<text x="64.8" y="86.1">F2</text>
<text x="95.2" y="88.6">K3</text>
<text x="64.8" y="93.7">A2</text>
<text x="64.8" y="91.2">A3</text>
<text x="95.2" y="91.2">B2</text>
<text x="63.5" y="101.3">AC16</text>
<text x="63.5" y="98.8">AC17</text>
<text x="94.6" y="101.3">AC6</text>
<text x="94.6" y="96.3">AC8</text>
<text x="64" y="106.4">M23</text>
<text x="94.6" y="103.9">AC7</text>
<text x="64.1" y="109">N23</text>
<text x="94.7" y="109">AA4</text>
<text x="95.3" y="111.5">L3</text>
<text x="64.2" y="116.6">AC3</text>
<text x="64.2" y="114">AC4</text>
<text x="94.7" y="114">A14</text>
<text x="95.1" y="116.6">M3</text>
<text x="203.8" y="119.1">1</text>
<text x="211.8" y="116.3" transform="rotate(-90 211.8 116.3)">9</text>
<text x="64.2" y="121.7">A10</text>
<text x="94.6" y="121.7">B16</text>
<text x="203.2" y="121.7">10</text>
<text x="203.8" y="124.2">2</text>
<text x="219" y="122.9">6</text>
<text x="64.8" y="126.7">A4</text>
<text x="203.8" y="126.7">5</text>
<text x="211.8" y="131.5" transform="rotate(-90 211.8 131.5)">4</text>
<text x="74.2" y="167.4">4</text>
<text x="74.2" y="172.5">1</text>
<text x="74.2" y="169.9">2</text>
<text x="74.2" y="177.5">7</text>
<text x="74.2" y="175">8</text>
<text x="74.2" y="182.6">3</text>
<text x="74.2" y="180.1">5</text>
<text x="74.2" y="185.2">9</text>
<text x="73.6" y="187.7">10</text>
<text x="74.2" y="190.2">6</text>
</g>
<g font-size="1.3" fill="#0000c2">
<text x="204.9" y="37.4">50Ohm</text>
<text x="111.8" y="51">I/O</text>
<text x="111.8" y="53.1">(via</text>
<text x="116.2" y="51">Screw</text>
<text x="116.5" y="53.1">level-shifters)</text>
<text x="122.9" y="51">Terminals</text>
<text x="57.1" y="60.9">50MHz AA2</text>
<text x="119.4" y="62.5">Console</text>
<text x="119.4" y="64.5">(via</text>
<text x="124.1" y="64.5">TCP)</text>
<text x="128" y="62.5">access</text>
<text x="165.1" y="70.9">Microstrip</text>
<text x="175.6" y="70.9">Calculation:</text>
<text x="165.1" y="76">Board</text>
<text x="165.1" y="73.4">Copper</text>
<text x="171.8" y="76">thickness:</text>
<text x="172.9" y="73.4">Thickness</text>
<text x="182.4" y="76">1.6mm</text>
<text x="183.2" y="73.4">(1oz):</text>
<text x="190" y="73.4">1.4mil/0.035mm</text>
<text x="165.1" y="78.5">Dielectric</text>
<text x="165.1" y="83.6">Polygon</text>
<text x="165.1" y="81">Er:</text>
<text x="168.8" y="81">4.6</text>
<text x="173.8" y="83.6">Isolation:</text>
<text x="175.3" y="78.5">thickness</text>
<text x="183.8" y="83.6">6mil/0.1524mm</text>
<text x="185.3" y="78.5">(layer</text>
<text x="192" y="78.5">1</text>
<text x="194.4" y="78.5">to</text>
<text x="197.4" y="78.5">2):</text>
<text x="201.3" y="78.5">0.2mm</text>
<text x="165.1" y="86.1">RF</text>
<text x="165.1" y="88.7">https://chemandy.com/calculators/coplanar-waveguide-with-ground-calculator.htm</text>
<text x="168.6" y="86.1">Trace</text>
<text x="174.9" y="86.1">Width:</text>
<text x="181.7" y="86.1">13mil/0.33mm</text>
<text x="56.5" y="100.9">10MHz</text>
<text x="116.3" y="101.4">(via</text>
<text x="118" y="99.3">SMA</text>
<text x="121.1" y="101.4">level-shifters)</text>
<text x="122.9" y="99.3">Connectors</text>
<text x="116.2" y="105.7">I/O</text>
<text x="116.9" y="107.7">(via</text>
<text x="120.7" y="105.7">Screw</text>
<text x="121.6" y="107.7">level-shifter)</text>
<text x="127.3" y="105.7">Terminal</text>
<text x="232.4" y="117.7">Open</text>
<text x="232.4" y="119.7">to</text>
<text x="235.5" y="119.7">isolate</text>
<text x="238.3" y="117.7">jumper</text>
<text x="243" y="119.7">10MHz</text>
<text x="245.9" y="117.7">U</text>
</g>
<g font-size="1.3" fill="#840084">
<text x="48.2" y="47.6">100MHz</text>
<text x="210.8" y="46.6">14VWM/40VC</text>
<text x="50.5" y="199">3.3VWM/12VCGND</text>
</g>
</svg>
